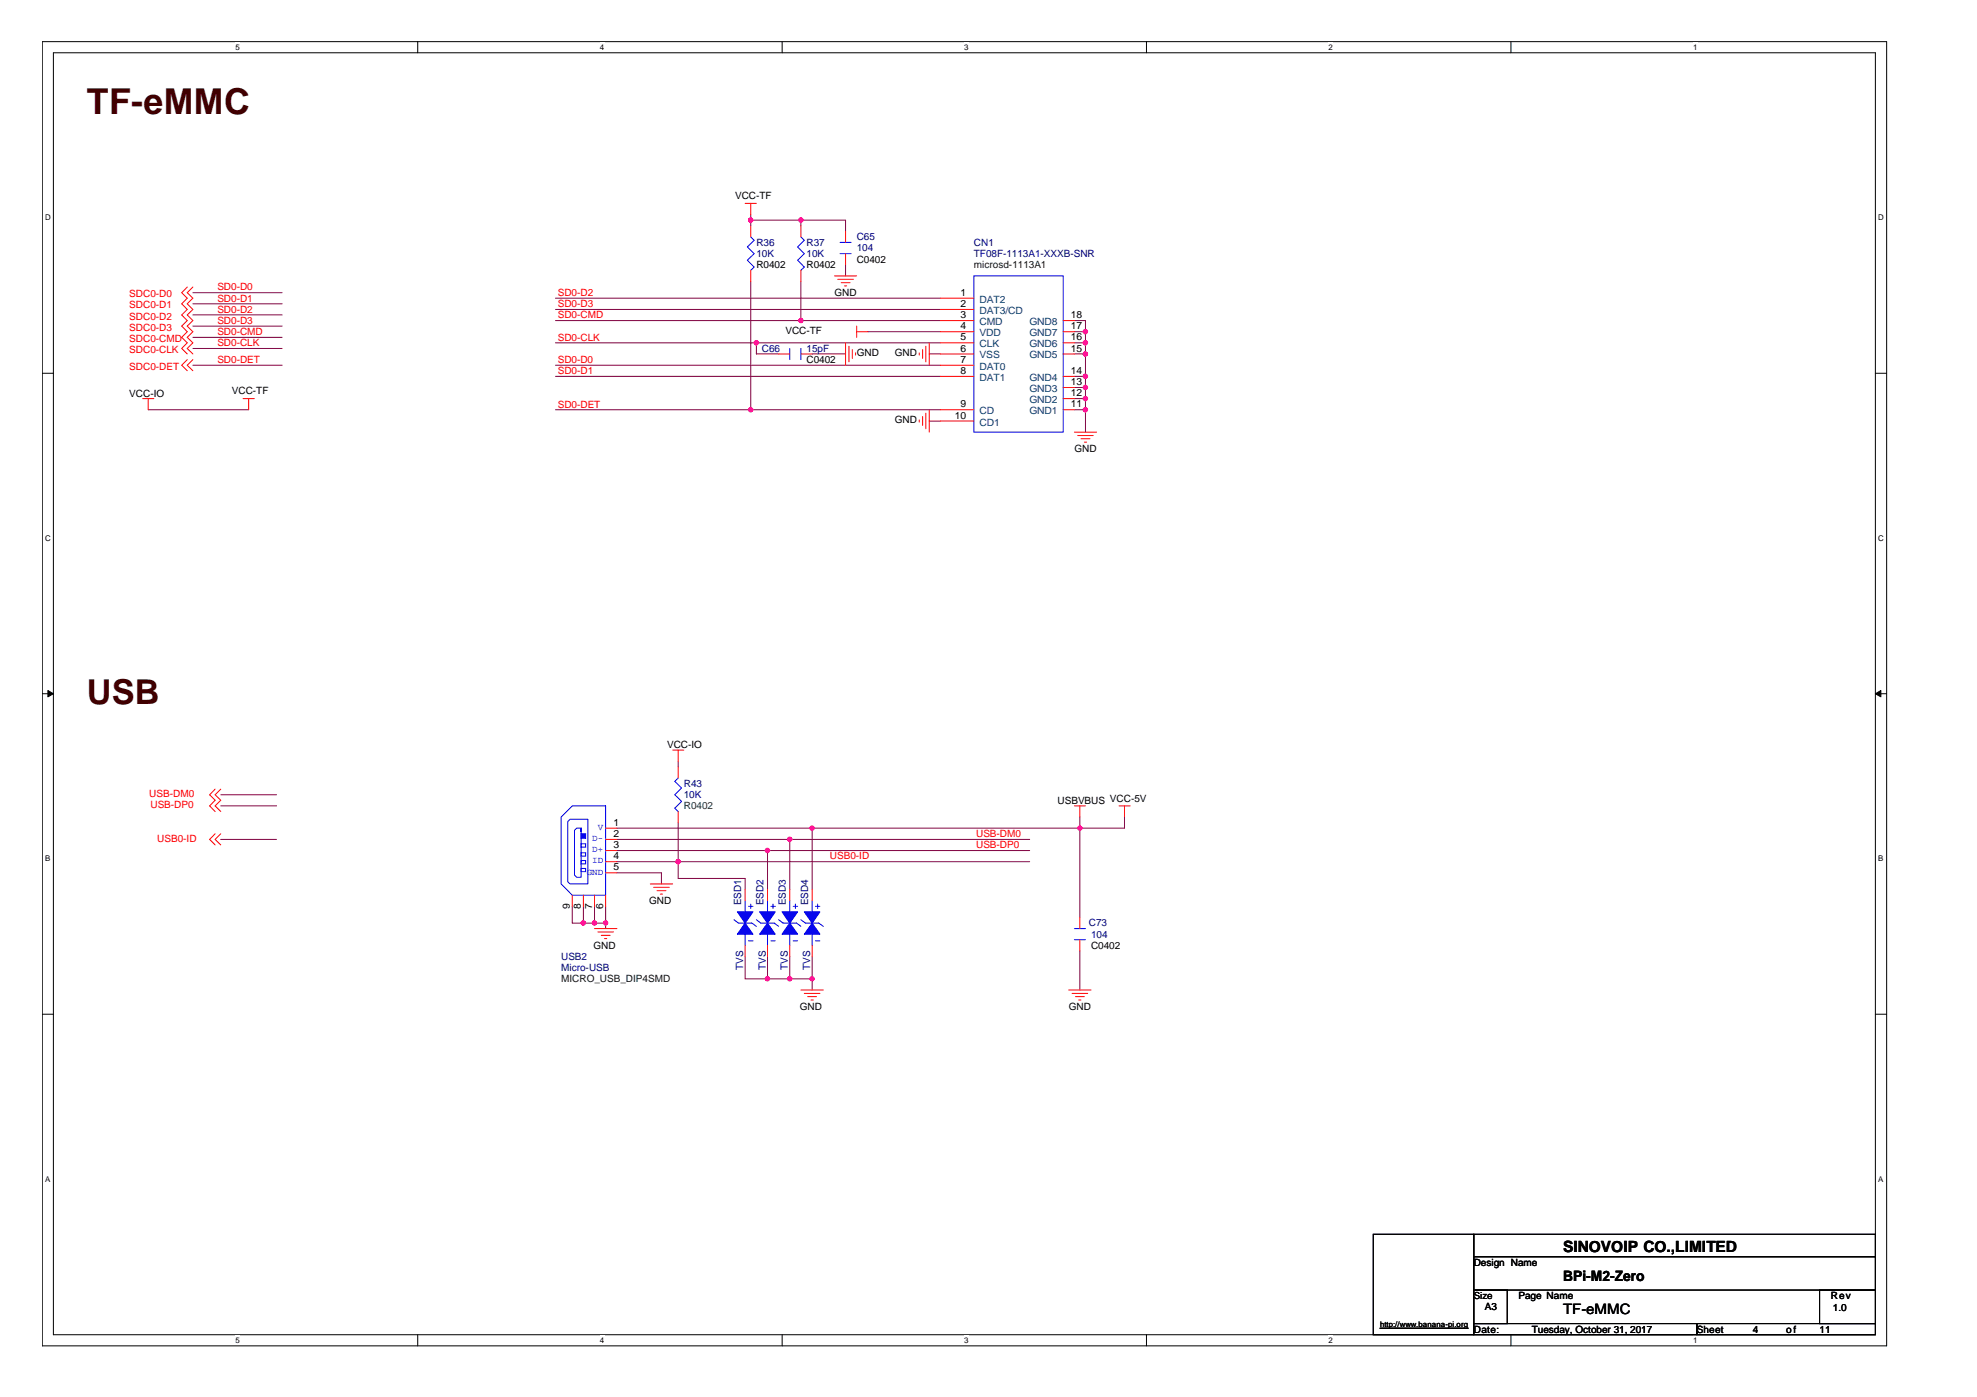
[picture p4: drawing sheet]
<svg xmlns="http://www.w3.org/2000/svg" width="297mm" height="210mm" viewBox="0 0 297 210" stroke-linecap="round" stroke-linejoin="round" font-family="sans-serif">
<path d="M6.3 6.3h277.2v195.9h-277.2zM8 7.9h273.8v192.6h-273.8z" fill="none" stroke="#000" stroke-width=".15"/>
<g fill="#fff">
<path d="M35.4 6.4h.6v1.4h-.6z"/>
<path d="M35.4 200.7h.6v1.4h-.6z"/>
</g>
<path d="M62.8 6.3v1.6M62.8 200.5v1.7" fill="none" stroke="#000" stroke-width=".15"/>
<g fill="#fff">
<path d="M90.1 6.4h.7v1.4h-.7z"/>
<path d="M90.1 200.7h.7v1.4h-.7z"/>
</g>
<path d="M117.5 6.3v1.6M117.5 200.5v1.7" fill="none" stroke="#000" stroke-width=".15"/>
<g fill="#fff">
<path d="M144.9 6.4h.6v1.4h-.6z"/>
<path d="M144.9 200.7h.6v1.4h-.6z"/>
</g>
<path d="M172.3 6.3v1.6M172.3 200.5v1.7" fill="none" stroke="#000" stroke-width=".15"/>
<g fill="#fff">
<path d="M199.6 6.4h.7v1.4h-.7z"/>
<path d="M199.6 200.7h.7v1.4h-.7z"/>
</g>
<path d="M227 6.3v1.6M227 200.5v1.7" fill="none" stroke="#000" stroke-width=".15"/>
<g fill="#fff">
<path d="M254.4 6.4h.6v1.4h-.6z"/>
<path d="M254.4 200.7h.6v1.4h-.6z"/>
<path d="M6.8 32h.8v1.4h-.8z"/>
<path d="M282.2 32h.8v1.4h-.8z"/>
<path d="M6.8 80.1h.8v1.4h-.8z"/>
<path d="M282.2 80.1h.8v1.4h-.8z"/>
</g>
<path d="M6.3 56.1h1.7M281.8 56.1h1.6" fill="none" stroke="#000" stroke-width=".15"/>
<g fill="#fff">
<path d="M6.8 128.3h.8v1.4h-.8z"/>
<path d="M282.2 128.3h.8v1.4h-.8z"/>
</g>
<path d="M6.3 104.2h1.7M281.8 104.2h1.6" fill="none" stroke="#000" stroke-width=".15"/>
<g fill="#000" stroke="#000" stroke-width=".15">
<path d="M7.2 103.8l.8 .4-.8 .5z" fill-rule="evenodd"/>
<path d="M281.8 104.2l.8-.4v.9z" fill-rule="evenodd"/>
</g>
<g fill="#fff">
<path d="M6.8 176.4h.8v1.4h-.8z"/>
<path d="M282.2 176.4h.8v1.4h-.8z"/>
</g>
<path d="M6.3 152.4h1.7M281.8 152.4h1.6M206.3 185.5h15.1v15h-15.1zM221.4 185.5h60.4v3.3h-60.4zM221.4 188.8h60.4v5h-60.4zM221.4 193.8h5.1v5.1h-5.1zM221.4 198.9h33.6v1.6h-33.6zM255 198.9h26.8v1.6h-26.8zM273.4 193.8h8.4v5.1h-8.4z" fill="none" stroke="#000" stroke-width=".15"/>
<g fill="none" stroke="#800040" stroke-width=".15">
<path d="M112.8 32.2v1.7M112.8 33.1h14.2v1.6M120.3 33.1v.8M127 39.8v1.7M29 54.9h13.4M29 47.3h13.4M29 49h13.4M29 50.7h13.4M29 52.4h13.4M29 44h13.4M29 45.6h13.4M83.5 54.9h57.8"/>
<path d="M83.5 51.5h57.8M83.5 44.8h57.8M83.5 46.5h57.8M83.5 48.2h57.8M83.5 56.6h57.8M112.8 42.3v19.3M113.6 51.5v1.7h3.4M120.3 42.3v5.9M122 53.2h5M130.4 49.8h10.9M139.6 53.2h1.7M161.4 51.5h1.7"/>
<path d="M161.4 53.2h1.7M161.4 48.2h1.7v16.7M161.4 56.6h1.7M161.4 49.8h1.7M161.4 58.2h1.7M161.4 59.9h1.7M22.3 61.6h15.1M83.5 61.6h57.8M139.6 63.3h1.7M161.4 61.6h1.7M33.2 119.4h8.4M101.9 114.4v.8"/>
<path d="M33.2 126.1h8.4M33.2 121.1h8.4M86 136.2v2.5h5M87.7 136.2v2.5M89.3 136.2v2.5M91 136.2v3.3M92.7 127.8h62M92.7 126.1h62M92.7 131.1h6.7v1.7M92.7 129.5h62M101.9 123.6v8.4h10.1v1.7M115.3 127.8v5.9"/>
<path d="M118.7 126.1v7.6M122 124.4v9.3M162.2 122.8v15.1M169 122.8v1.6h-76.3M112 143.7v3.4h10M115.3 143.7v3.4M118.7 143.7v3.4M122 143.7v5.1M162.2 142.9v5.9"/>
</g>
<g fill="#f0f" stroke="#f0f" stroke-width=".15">
<circle cx="120.3" cy="48.2" r=".32"/>
<circle cx="113.6" cy="51.5" r=".32"/>
<circle cx="112.8" cy="61.6" r=".33"/>
<circle cx="163.1" cy="61.6" r=".33"/>
<circle cx="163.1" cy="59.9" r=".33"/>
<circle cx="163.1" cy="58.2" r=".33"/>
<circle cx="163.1" cy="56.5" r=".33"/>
<circle cx="120.3" cy="33.1" r=".32"/>
<circle cx="112.8" cy="33.1" r=".33"/>
<circle cx="115.3" cy="127.8" r=".33"/>
<circle cx="118.7" cy="126.1" r=".33"/>
<circle cx="118.7" cy="147.1" r=".33"/>
<circle cx="122" cy="147.1" r=".32"/>
<circle cx="162.2" cy="124.4" r=".32"/>
<circle cx="122" cy="124.4" r=".32"/>
<circle cx="87.6" cy="138.7" r=".33"/>
<circle cx="89.3" cy="138.7" r=".33"/>
<circle cx="91" cy="138.7" r=".32"/>
<circle cx="101.9" cy="129.5" r=".33"/>
<circle cx="115.3" cy="147.1" r=".33"/>
<circle cx="163.1" cy="49.8" r=".33"/>
<circle cx="163.1" cy="51.5" r=".33"/>
<circle cx="163.1" cy="53.2" r=".33"/>
</g>
<g fill="none" stroke="#f00" stroke-width=".15">
<path d="M112 30.6h1.6M112.8 30.6v1.6M112.8 33.9v1.7M120.3 33.9v1.7M127 34.7v1.7M127 38.1v1.7M21.4 59.9h1.7M22.3 59.9v1.7M28.1 43.1l-.8 .9 .8 .8-.8 .8 .8 .9-.8 .8 .8 .9-.8 .8 .8 .8-.8 .9 .8 .8-.8 .9 .8 .8M28.1 54l-.8 .9 .8 .8M29 43.1l-.9 .9 .9 .8-.9 .8 .9 .9-.9 .8 .9 .9-.9 .8 .9 .8-.9 .9 .9 .8-.9 .9 .9 .8M29 54l-.9 .9 .9 .8"/>
<path d="M36.5 59.9h1.7M37.4 59.9v1.7M112.8 40.6v1.7M117 53.2h1.7M120.3 53.2h1.7M120.3 40.6v1.7M125.4 41.5h3.3M125.9 42h2.3M126.4 42.5h1.3M126.9 43h.3M127 51.5v3.4M127.6 52v2.4"/>
<path d="M128.1 52.5v1.4M128.5 53v.4M128.7 49.8h1.7M128.7 49v1.7M138.1 53v.4M138.6 52.5v1.4M139.1 52v2.4M139.6 51.5v3.4M141.3 49.8h5M141.3 44.8h5M141.3 46.5h5M141.3 48.2h5"/>
<path d="M141.3 51.5h5M141.3 53.2h5M141.3 54.9h5M141.3 56.6h5M159.7 49.8h1.7M159.7 59.9h1.7M159.7 48.2h1.7M159.7 51.5h1.7M159.7 53.2h1.7M159.7 56.6h1.7M159.7 58.2h1.7M138.1 63.1v.3"/>
<path d="M138.6 62.6v1.3M139.1 62.1v2.3M139.6 61.6v3.3M141.3 61.6h5M141.3 63.3h5M159.7 61.6h1.7M161.4 64.9h3.4M161.9 65.4h2.4M162.4 65.9h1.4M162.9 66.4h.4M32.3 118.6l-.8 .8 .8 .8-.8 .9 .8 .8M33.2 118.6l-.9 .8 .9 .8-.9 .9 .9 .8"/>
<path d="M101.1 112.7h1.6M101.9 112.7v1.7M101.9 115.2v1.7M32.3 125.3l-.8 .8 .8 .9M33.2 125.3l-.9 .8 .9 .9M86 134.5v1.7M87.7 134.5v1.7M89.3 139.5h3.4M89.3 134.5v1.7M91 124.4h1.7M91 126.1h1.7M91 127.8h1.7"/>
<path d="M91 129.5h1.7M91 131.1h1.7M91 134.5v1.7M97.7 132.8h3.4M98.2 133.3h2.4M98.7 133.8h1.4M99.2 134.3h.3M101.9 121.9v1.7M112 133.7v1.6M115.3 133.7v1.6M118.7 133.7v1.6M122 133.7v1.6"/>
<path d="M161.4 121.1h1.7M162.2 121.1v1.7M162.2 137.9v1.6M168.1 121.1h1.7M169 121.1v1.7M89.8 140h2.4M90.3 140.5h1.4M90.8 141h.4M112 142v1.7M115.3 142v1.7M118.7 142v1.7M120.3 148.8h3.4"/>
<path d="M120.8 149.3h2.4M121.3 149.7h1.4M121.9 150.3h.3M122 142v1.7M160.6 148.8h3.3M161.1 149.3h2.3M161.6 149.7h1.3M162.1 150.3h.3M162.2 141.2v1.7"/>
</g>
<path d="M207.3 199.6h13.3" fill="none" stroke="#000" stroke-width=".18"/>
<g fill="#00f" stroke="#00f" stroke-width=".15">
<path d="M114.1 137h2.4l-1.2 1.7z" fill-rule="evenodd"/>
<path d="M115.3 138.7l1.2 1.7h-2.4z" fill-rule="evenodd"/>
<path d="M117.5 137h2.3l-1.1 1.7z" fill-rule="evenodd"/>
<path d="M118.7 138.7l1.1 1.7h-2.3z" fill-rule="evenodd"/>
<path d="M110.8 137h2.3l-1.1 1.7z" fill-rule="evenodd"/>
<path d="M112 138.7l1.1 1.7h-2.3z" fill-rule="evenodd"/>
<path d="M120.8 137h2.4l-1.2 1.7z" fill-rule="evenodd"/>
<path d="M122 138.7l1.2 1.7h-2.4z" fill-rule="evenodd"/>
<path d="M87.3 125.3h.7v.7h-.7z" fill-rule="evenodd"/>
</g>
<g fill="none" stroke="#00f" stroke-width=".15">
<path d="M112.8 35.6l.5 .5-1 1 1 1-1 1 1 1-.5 .5M120.3 35.6l.5 .5-1 1 1 1-1 1 1 1-.5 .5M126.2 38.1h1.7M126.2 36.4h1.7M118.7 52.4v1.6M120.3 52.4v1.6M146.3 41.5h13.4v23.4h-13.4zM101.9 116.9l-.5 .5 1 1-1 1 1 1-1 1 .5 .5M84.3 122.8l1.7-1.7h5v13.4h-5l-1.7-1.7zM85.3 123.4l.3-.3h2.7v9.7h-2.7l-.3-.3zM86.6 124.4h.7v7.4h-.7l-.3-.3v-6.7zM87.3 126.8h.7v.5h-.7z"/>
<path d="M87.3 128.1h.7v.5h-.7zM87.3 129.3h.7v.5h-.7zM87.3 130.5h.7v.5h-.7zM110.3 138.2l.7 .5h2l.6 .5M111.1 137.2h1.7M112 135.3v1.7M112.5 136.2h.6M112.8 135.8v.7M113.6 138.2l.7 .5h2l.7 .5M114.5 137.2h1.6M115.3 135.3v1.7M115.8 136.2h.7"/>
<path d="M116.1 135.8v.7M117 138.2l.7 .5h2l.6 .5M117.8 137.2h1.7M118.7 135.3v1.7M119.2 136.2h.6M119.5 135.8v.7M120.3 138.2l.7 .5h2l.7 .5M121.2 137.2h1.7M122 135.3v1.7M122.5 136.2h.7M122.9 135.8v.7M161.4 139.5h1.7"/>
<path d="M112 140.4v1.6M112.5 141.4h.6M115.3 140.4v1.6M115.8 141.4h.7M118.7 140.4v1.6M119.2 141.4h.6M122 140.4v1.6M122.5 141.4h.7M161.4 141.2h1.7"/>
</g>
<text font-size="5.4" fill="#400000" x="13.1" y="17.1">TF-eMMC</text>
<text font-size="5.1" fill="#400000" x="13.1" y="105.7">USB</text>
<text font-size="2.3" x="234.8" y="188.1">SINOVOIP CO.,LIMITED</text>
<g font-size="2.2">
<text x="234.8" y="197.5">TF-eMMC</text>
<text x="234.8" y="192.5">BPi-M2-Zero</text>
</g>
<g font-size="1.5">
<text x="110.4" y="29.9">VCC-TF</text>
<text x="113.6" y="40.3">R0402</text>
<text x="121.2" y="40.3">R0402</text>
<text x="128.7" y="39.5">C0402</text>
<text x="125.4" y="44.5">GND</text>
<text x="144.3" y="44.4">1</text>
<text x="144.3" y="46.1">2</text>
<text x="144.3" y="47.8">3</text>
<text x="160.9" y="47.8">18</text>
<text x="118" y="50.2">VCC-TF</text>
<text x="128.7" y="53.5">GND</text>
<text x="134.4" y="53.5">GND</text>
<text x="144.3" y="49.5">4</text>
<text x="144.3" y="51.2">5</text>
<text x="144.3" y="52.8">6</text>
<text x="160.9" y="52.8">15</text>
<text x="160.9" y="51.2">16</text>
<text x="160.9" y="49.5">17</text>
<text x="19.4" y="59.6">VCC-IO</text>
<text x="34.8" y="59.2">VCC-TF</text>
<text x="121.2" y="54.5">C0402</text>
<text x="144.3" y="54.5">7</text>
<text x="144.3" y="56.2">8</text>
<text x="160.9" y="59.5">12</text>
<text x="160.9" y="57.9">13</text>
<text x="160.9" y="56.2">14</text>
<text x="134.4" y="63.6">GND</text>
<text x="143.5" y="62.9">10</text>
<text x="144.3" y="61.2">9</text>
<text x="160.9" y="61.2">11</text>
<text x="161.4" y="68">GND</text>
<text x="100.2" y="112.4">VCC-IO</text>
<text x="92.2" y="124.1">1</text>
<text x="92.2" y="125.8">2</text>
<text x="158.9" y="120.8">USBVBUS VCC-5V</text>
<text x="92.2" y="127.4">3</text>
<text x="92.2" y="129.1">4</text>
<text x="92.2" y="130.8">5</text>
<text x="85.6" y="136.5" transform="rotate(-90 85.6 136.5)">9</text>
<text x="87.3" y="136.5" transform="rotate(-90 87.3 136.5)">8</text>
<text x="89" y="136.5" transform="rotate(-90 89 136.5)">7</text>
<text x="90.6" y="136.5" transform="rotate(-90 90.6 136.5)">6</text>
<text x="97.5" y="135.9">GND</text>
<text x="89.2" y="142.6">GND</text>
<text x="163.9" y="142.6">C0402</text>
<text x="120.2" y="151.8">GND</text>
<text x="160.6" y="151.8">GND</text>
<text x="221.4" y="190.2">Design Name</text>
<text x="221.4" y="195.1">Size</text>
<text x="223.1" y="196.9">A3</text>
<text x="228.1" y="195.2">Page Name</text>
<text x="275.1" y="195.2">Rev</text>
<text x="275.4" y="197">1.0</text>
<text x="221.4" y="200.2">Date:</text>
<text x="230.1" y="200.2">Tuesday, October 31, 2017</text>
<text x="255" y="200.2">Sheet</text>
<text x="263.3" y="200.2">4</text>
<text x="268.4" y="200.2">of</text>
<text x="273.4" y="200.2">11</text>
</g>
<g font-size="1.5" fill="#000080">
<text x="113.6" y="36.9">R36</text>
<text x="113.6" y="38.6">10K</text>
<text x="121.2" y="36.9">R37</text>
<text x="121.2" y="38.6">10K</text>
<text x="128.7" y="36.1">C65</text>
<text x="128.7" y="37.8">104</text>
<text x="146.3" y="36.9">CN1</text>
<text x="146.3" y="38.6">TF08F-1113A1-XXXB-SNR</text>
<text x="114.5" y="52.9">C66</text>
<text x="121.2" y="52.9">15pF</text>
<text x="102.7" y="118.3">R43</text>
<text x="102.7" y="119.9">10K</text>
<text x="111.3" y="136" transform="rotate(-90 111.3 136)">ESD1</text>
<text x="114.7" y="136" transform="rotate(-90 114.7 136)">ESD2</text>
<text x="118" y="136" transform="rotate(-90 118 136)">ESD3</text>
<text x="121.4" y="136" transform="rotate(-90 121.4 136)">ESD4</text>
<text x="163.6" y="139.2">C73</text>
<text x="163.9" y="140.9">104</text>
<text x="84.3" y="144.2">USB2</text>
<text x="84.3" y="145.9">Micro-USB</text>
<text x="111.7" y="145.7" transform="rotate(-90 111.7 145.7)">TVS</text>
<text x="115" y="145.7" transform="rotate(-90 115 145.7)">TVS</text>
<text x="118.4" y="145.7" transform="rotate(-90 118.4 145.7)">TVS</text>
<text x="121.7" y="145.7" transform="rotate(-90 121.7 145.7)">TVS</text>
</g>
<g font-size="1.5" fill="#004000">
<text x="146.3" y="40.3">microsd-1113A1</text>
<text x="84.3" y="147.6">MICRO_USB_DIP4SMD</text>
</g>
<g font-size="1.5" fill="#f00">
<text x="19.4" y="44.7">SDC0-D0</text>
<text x="19.4" y="46.3">SDC0-D1</text>
<text x="32.7" y="47">SD0-D2</text>
<text x="32.7" y="43.6">SD0-D0</text>
<text x="32.7" y="45.3">SD0-D1</text>
<text x="83.8" y="44.5">SD0-D2</text>
<text x="83.8" y="46.2">SD0-D3</text>
<text x="83.8" y="47.8">SD0-CMD</text>
<text x="19.4" y="48">SDC0-D2</text>
<text x="19.4" y="51.4">SDC0-CMD</text>
<text x="19.4" y="49.7">SDC0-D3</text>
<text x="19.4" y="53">SDC0-CLK</text>
<text x="32.7" y="48.7">SD0-D3</text>
<text x="32.7" y="50.3">SD0-CMD</text>
<text x="32.7" y="52">SD0-CLK</text>
<text x="83.8" y="51.2">SD0-CLK</text>
<text x="19.4" y="55.6">SDC0-DET</text>
<text x="32.7" y="54.5">SD0-DET</text>
<text x="83.8" y="54.5">SD0-D0</text>
<text x="83.8" y="56.2">SD0-D1</text>
<text x="83.8" y="61.2">SD0-DET</text>
<text x="22.4" y="119.8">USB-DM0</text>
<text x="22.6" y="121.4">USB-DP0</text>
<text x="146.7" y="125.8">USB-DM0</text>
<text x="23.6" y="126.5">USB0-ID</text>
<text x="124.7" y="129.1">USB0-ID</text>
<text x="146.7" y="127.5">USB-DP0</text>
</g>
<g font-size="1.5" fill="#004080">
<text x="147.2" y="45.5">DAT2</text>
<text x="147.2" y="47.2">DAT3/CD</text>
<text x="147.2" y="48.8">CMD</text>
<text x="147.2" y="50.5">VDD</text>
<text x="147.2" y="52.2">CLK</text>
<text x="147.2" y="53.9">VSS</text>
<text x="154.7" y="53.9">GND5</text>
<text x="154.7" y="52.2">GND6</text>
<text x="154.7" y="50.5">GND7</text>
<text x="154.7" y="48.8">GND8</text>
<text x="147.2" y="55.6">DAT0</text>
<text x="147.2" y="57.2">DAT1</text>
<text x="154.7" y="58.9">GND3</text>
<text x="154.7" y="57.2">GND4</text>
<text x="147.2" y="62.2">CD</text>
<text x="147.2" y="63.9">CD1</text>
<text x="154.7" y="62.2">GND1</text>
<text x="154.7" y="60.6">GND2</text>
</g>
<text font-size="1.5" fill="#008000" x="102.7" y="121.6">R0402</text>
<g font-size="1.4" fill="#00f">
<text x="89.8" y="124.7">V</text>
<text x="88.2" y="131.4">GND</text>
<text x="89" y="126.4">D-</text>
<text x="89" y="128.1">D+</text>
<text x="89" y="129.7">ID</text>
</g>
<g font-size="1.2">
<text x="35.4" y="7.5">5</text>
<text x="90.1" y="7.5">4</text>
<text x="144.9" y="7.5">3</text>
<text x="199.6" y="7.5">2</text>
<text x="254.4" y="7.5">1</text>
<text x="6.8" y="33.1">D</text>
<text x="282.2" y="33.1">D</text>
<text x="6.8" y="81.2">C</text>
<text x="282.2" y="81.2">C</text>
<text x="6.8" y="129.4">B</text>
<text x="282.2" y="129.4">B</text>
<text x="6.8" y="177.5">A</text>
<text x="282.2" y="177.5">A</text>
<text x="35.4" y="201.8">5</text>
<text x="90.1" y="201.8">4</text>
<text x="144.9" y="201.8">3</text>
<text x="199.6" y="201.8">2</text>
<text x="207.3" y="199.4">http://www.banana-pi.org</text>
<text x="254.4" y="201.8">1</text>
</g>
</svg>
